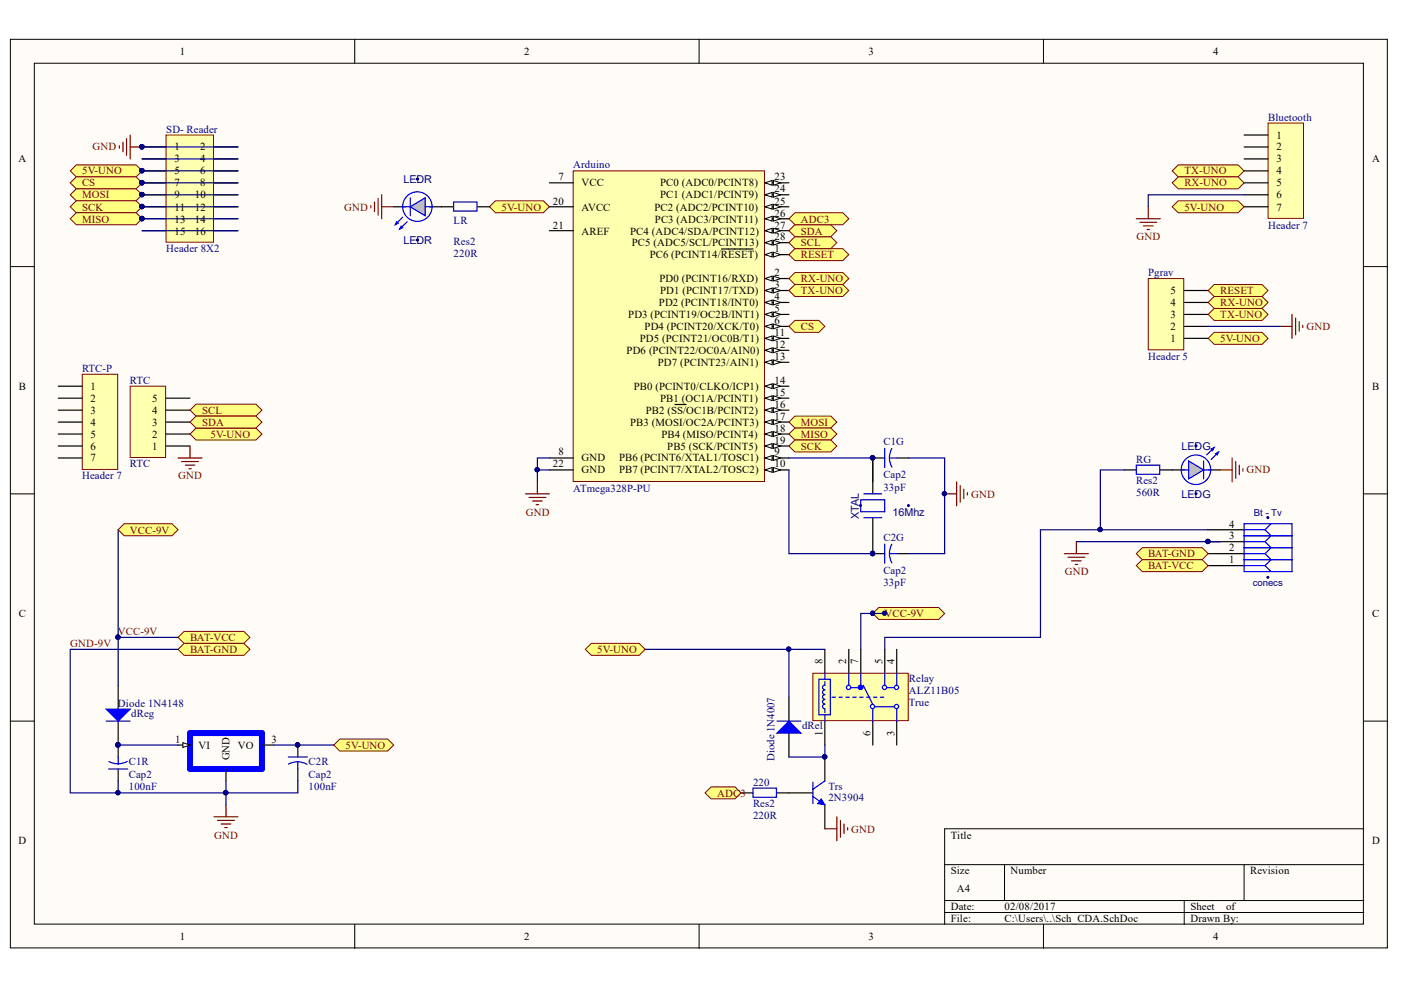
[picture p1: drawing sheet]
<svg xmlns="http://www.w3.org/2000/svg" width="297mm" height="210mm" viewBox="0 0 297 210" stroke-linecap="round" stroke-linejoin="round" font-family="sans-serif">
<g fill="#fffcf8" stroke="#000" stroke-width=".21">
<path d="M2.2 8.3h291.9v192.7h-291.9z"/>
<path d="M7.3 13.4h281.8v182.5h-281.8z"/>
</g>
<g fill="none" stroke="#000" stroke-width=".21">
<path d="M75.2 8.3v5.1M148.2 8.3v5.1M221.2 8.3v5.1M2.2 56.5h5.1M289.2 56.5h5M2.2 104.7h5.1M289.2 104.7h5M2.2 152.9h5.1M289.2 152.9h5M289.2 175.7h-88.9v20.3M75.2 196v5.1M148.2 196v5.1"/>
<path d="M200.3 183.3h88.9M200.3 190.9h88.9M200.3 193.5h88.9M213 183.3v7.6M221.2 196v5.1M251.1 190.9v5.1M263.8 183.3v7.6"/>
</g>
<path d="M167.3 147.8v5.1M167.3 155.4v5.1M157.1 168.1h2.6M164.7 168.1h7.6M174.9 160.5v5.1M174.9 170.6v5.1" fill="none" stroke="#000" stroke-width=".25"/>
<circle cx="174.8" cy="160.5" r=".46" fill="#000080" stroke="#000080" stroke-width=".21"/>
<path d="M164.7 152.9h5.1M159.7 167.1h4.9v1.9h-4.9zM172.3 168.9l2.6 1.7M172.3 165.8v4.6M174.9 165.6l-2.6 1.8" fill="none" stroke="#00f" stroke-width=".25"/>
<path d="M174.1 169.4l.8 1.2-1.5-.2z" fill="#00f" stroke="#00f" stroke-width=".21"/>
<path d="M164.7 155.4l2.6-2.5 2.5 2.5z" fill="#00f" stroke="#00f" stroke-width=".25"/>
<path d="M174.9 158v2.5h-7.6" fill="none" stroke="#000080" stroke-width=".25"/>
<g fill="#ffff80" stroke="#800000" stroke-width=".21">
<path d="M124.1 137.7l1.3-1.3h10.1l1.3 1.3-1.3 1.2h-10.1z" fill-rule="evenodd"/>
<path d="M149.5 168.1l1.3-1.3h5l1.3 1.3-1.3 1.3h-5z" fill-rule="evenodd"/>
</g>
<path d="M27.6 81.9h7.5v15.1h-7.5z" fill="#ffffb0" stroke="#800000" stroke-width=".21"/>
<path d="M35.2 94.6h5.1M35.2 92h5.1M35.2 89.5h5.1M35.2 87h5.1M35.2 84.4h5.1" fill="none" stroke="#000" stroke-width=".25"/>
<path d="M17.4 79.3h7.6v20.2h-7.6z" fill="#ffffb0" stroke="#800000" stroke-width=".21"/>
<path d="M12.4 81.9h5M12.4 84.4h5M12.4 87h5M12.4 89.5h5M12.4 92h5M12.4 94.6h5M12.4 97.1h5" fill="none" stroke="#000" stroke-width=".25"/>
<path d="M40.3 92l1.3-1.2h12.7l1.2 1.2-1.2 1.3h-12.7z" fill-rule="evenodd" fill="#ffff80" stroke="#800000" stroke-width=".21"/>
<path d="M121.5 36.2h40.6v65.9h-40.6z" fill="#ffffb0" stroke="#800000" stroke-width=".21"/>
<path d="M162.2 54h5.1" fill="none" stroke="#000" stroke-width=".25"/>
<g fill="#fffcf8" stroke="#000" stroke-width=".21">
<path d="M162.2 54l1.5-.5v1z"/>
<path d="M164 53.5l1.5 .5-1.5 .5z"/>
</g>
<path d="M153 52.8h6.7M162.2 59.1h5.1" fill="none" stroke="#000" stroke-width=".25"/>
<g fill="#fffcf8" stroke="#000" stroke-width=".21">
<path d="M162.2 59.1l1.5-.5v1z"/>
<path d="M164 58.6l1.5 .5-1.5 .5z"/>
</g>
<path d="M162.2 61.6h5.1" fill="none" stroke="#000" stroke-width=".25"/>
<g fill="#fffcf8" stroke="#000" stroke-width=".21">
<path d="M162.2 61.6l1.5-.5v1z"/>
<path d="M164 61.1l1.5 .5-1.5 .5z"/>
</g>
<path d="M162.2 64.1h5.1" fill="none" stroke="#000" stroke-width=".25"/>
<g fill="#fffcf8" stroke="#000" stroke-width=".21">
<path d="M162.2 64.1l1.5-.5v1z"/>
<path d="M164 63.6l1.5 .5-1.5 .5z"/>
</g>
<path d="M162.2 66.7h5.1" fill="none" stroke="#000" stroke-width=".25"/>
<g fill="#fffcf8" stroke="#000" stroke-width=".21">
<path d="M162.2 66.7l1.5-.5v1z"/>
<path d="M164 66.2l1.5 .5-1.5 .5z"/>
</g>
<path d="M162.2 69.2h5.1" fill="none" stroke="#000" stroke-width=".25"/>
<g fill="#fffcf8" stroke="#000" stroke-width=".21">
<path d="M162.2 69.2l1.5-.5v1z"/>
<path d="M164 68.7l1.5 .5-1.5 .5z"/>
</g>
<path d="M116.5 38.8h5.1M116.5 97.1h5.1M162.2 97.1h5.1" fill="none" stroke="#000" stroke-width=".25"/>
<g fill="#fffcf8" stroke="#000" stroke-width=".21">
<path d="M162.2 97.1l1.5-.5v1z"/>
<path d="M164 96.6l1.5 .5-1.5 .5z"/>
</g>
<path d="M162.2 99.6h5.1" fill="none" stroke="#000" stroke-width=".25"/>
<g fill="#fffcf8" stroke="#000" stroke-width=".21">
<path d="M162.2 99.6l1.5-.5v1z"/>
<path d="M164 99.1l1.5 .5-1.5 .5z"/>
</g>
<path d="M162.2 71.7h5.1" fill="none" stroke="#000" stroke-width=".25"/>
<g fill="#fffcf8" stroke="#000" stroke-width=".21">
<path d="M162.2 71.7l1.5-.5v1z"/>
<path d="M164 71.2l1.5 .5-1.5 .5z"/>
</g>
<path d="M162.2 74.3h5.1" fill="none" stroke="#000" stroke-width=".25"/>
<g fill="#fffcf8" stroke="#000" stroke-width=".21">
<path d="M162.2 74.3l1.5-.5v1z"/>
<path d="M164 73.8l1.5 .5-1.5 .5z"/>
</g>
<path d="M162.2 76.8h5.1" fill="none" stroke="#000" stroke-width=".25"/>
<g fill="#fffcf8" stroke="#000" stroke-width=".21">
<path d="M162.2 76.8l1.5-.5v1z"/>
<path d="M164 76.3l1.5 .5-1.5 .5z"/>
</g>
<path d="M162.2 81.9h5.1" fill="none" stroke="#000" stroke-width=".25"/>
<g fill="#fffcf8" stroke="#000" stroke-width=".21">
<path d="M162.2 81.9l1.5-.5v1z"/>
<path d="M164 81.4l1.5 .5-1.5 .5z"/>
</g>
<path d="M162.2 84.4h5.1" fill="none" stroke="#000" stroke-width=".25"/>
<g fill="#fffcf8" stroke="#000" stroke-width=".21">
<path d="M162.2 84.4l1.5-.5v1z"/>
<path d="M164 83.9l1.5 .5-1.5 .5z"/>
</g>
<path d="M162.2 87h5.1" fill="none" stroke="#000" stroke-width=".25"/>
<g fill="#fffcf8" stroke="#000" stroke-width=".21">
<path d="M162.2 87l1.5-.6v1.1z"/>
<path d="M164 86.4l1.5 .6-1.5 .5z"/>
</g>
<path d="M143.1 85.8h2.4M162.2 89.5h5.1" fill="none" stroke="#000" stroke-width=".25"/>
<g fill="#fffcf8" stroke="#000" stroke-width=".21">
<path d="M162.2 89.5l1.5-.5v1z"/>
<path d="M164 89l1.5 .5-1.5 .5z"/>
</g>
<path d="M162.2 92h5.1" fill="none" stroke="#000" stroke-width=".25"/>
<g fill="#fffcf8" stroke="#000" stroke-width=".21">
<path d="M162.2 92l1.5-.5v1z"/>
<path d="M164 91.5l1.5 .5-1.5 .5z"/>
</g>
<path d="M162.2 94.6h5.1" fill="none" stroke="#000" stroke-width=".25"/>
<g fill="#fffcf8" stroke="#000" stroke-width=".21">
<path d="M162.2 94.6l1.5-.5v1z"/>
<path d="M164 94.1l1.5 .5-1.5 .5z"/>
</g>
<path d="M162.2 38.8h5.1M116.5 43.8h5.1M116.5 48.9h5.1M116.5 99.6h5.1" fill="none" stroke="#000" stroke-width=".25"/>
<g fill="#fffcf8" stroke="#000" stroke-width=".21">
<path d="M162.2 38.8l1.5-.5v1z"/>
<path d="M164 38.3l1.5 .5-1.5 .5z"/>
</g>
<path d="M162.2 41.3h5.1" fill="none" stroke="#000" stroke-width=".25"/>
<g fill="#fffcf8" stroke="#000" stroke-width=".21">
<path d="M162.2 41.3l1.5-.5v1z"/>
<path d="M164 40.8l1.5 .5-1.5 .5z"/>
</g>
<path d="M162.2 43.8h5.1" fill="none" stroke="#000" stroke-width=".25"/>
<g fill="#fffcf8" stroke="#000" stroke-width=".21">
<path d="M162.2 43.8l1.5-.5v1z"/>
<path d="M164 43.3l1.5 .5-1.5 .5z"/>
</g>
<path d="M162.2 46.4h5.1" fill="none" stroke="#000" stroke-width=".25"/>
<g fill="#fffcf8" stroke="#000" stroke-width=".21">
<path d="M162.2 46.4l1.5-.5v1z"/>
<path d="M164 45.9l1.5 .5-1.5 .5z"/>
</g>
<path d="M162.2 48.9h5.1" fill="none" stroke="#000" stroke-width=".25"/>
<g fill="#fffcf8" stroke="#000" stroke-width=".21">
<path d="M162.2 48.9l1.5-.5v1z"/>
<path d="M164 48.4l1.5 .5-1.5 .5z"/>
</g>
<path d="M162.2 51.5h5.1" fill="none" stroke="#000" stroke-width=".25"/>
<g fill="#fffcf8" stroke="#000" stroke-width=".21">
<path d="M162.2 51.5l1.5-.6v1.1z"/>
<path d="M164 50.9l1.5 .6-1.5 .5z"/>
</g>
<path d="M25.1 145.3v5.1M25.1 152.9v5.1" fill="none" stroke="#000" stroke-width=".25"/>
<circle cx="25" cy="157.9" r=".46" fill="#000080" stroke="#000080" stroke-width=".21"/>
<path d="M22.5 150.4h5.1l-2.5 2.5z" fill="#00f" stroke="#00f" stroke-width=".25"/>
<path d="M22.5 152.9h5.1" fill="none" stroke="#00f" stroke-width=".25"/>
<path d="M45.4 173.2h5M46.1 173.9h3.6M46.9 174.7h2M47.7 175.5h.5M47.9 170.6v2.6" fill="none" stroke="#800000" stroke-width=".25"/>
<path d="M243.5 59.1h7.5v15.1h-7.5z" fill="#ffffb0" stroke="#800000" stroke-width=".21"/>
<path d="M251.1 71.7h5.1M251.1 69.2h5.1M251.1 66.7h5.1M251.1 64.1h5.1M251.1 61.6h5.1" fill="none" stroke="#000" stroke-width=".25"/>
<g fill="#ffff80" stroke="#800000" stroke-width=".21">
<path d="M70.8 158l1.2-1.3h10.2l1.3 1.3-1.3 1.2h-10.2z" fill-rule="evenodd"/>
<path d="M103.8 43.8l1.2-1.2h10.2l1.3 1.2-1.3 1.3h-10.2z" fill-rule="evenodd"/>
<path d="M256.2 61.6l1.2-1.3h10.2l1.3 1.3-1.3 1.3h-10.2z" fill-rule="evenodd"/>
<path d="M256.2 66.7l1.2-1.3h10.2l1.3 1.3-1.3 1.2h-10.2z" fill-rule="evenodd"/>
<path d="M256.2 64.1l1.2-1.2h10.2l1.3 1.2-1.3 1.3h-10.2z" fill-rule="evenodd"/>
<path d="M256.2 71.7l1.2-1.2h10.2l1.3 1.2-1.3 1.3h-10.2z" fill-rule="evenodd"/>
<path d="M167.3 54l1.2-1.3h10.2l1.3 1.3-1.3 1.3h-10.2z" fill-rule="evenodd"/>
<path d="M167.3 59.1l1.2-1.3h10.2l1.3 1.3-1.3 1.2h-10.2z" fill-rule="evenodd"/>
<path d="M167.3 61.6l1.2-1.3h10.2l1.3 1.3-1.3 1.3h-10.2z" fill-rule="evenodd"/>
<path d="M40.3 87l1.3-1.3h12.7l1.2 1.3-1.2 1.2h-12.7z" fill-rule="evenodd"/>
<path d="M40.3 89.5l1.3-1.3h12.7l1.2 1.3-1.2 1.3h-12.7z" fill-rule="evenodd"/>
<path d="M167.3 51.5l1.2-1.3h7.7l1.2 1.3-1.2 1.2h-7.7z" fill-rule="evenodd"/>
<path d="M167.3 48.9l1.2-1.3h7.7l1.2 1.3-1.2 1.3h-7.7z" fill-rule="evenodd"/>
<path d="M14.9 36.2l1.3-1.2h12.7l1.2 1.2-1.2 1.3h-12.7z" fill-rule="evenodd"/>
</g>
<circle cx="30.1" cy="36.2" r=".46" fill="#000080" stroke="#000080" stroke-width=".21"/>
<path d="M14.9 38.8l1.3-1.3h12.7l1.2 1.3-1.2 1.2h-12.7z" fill-rule="evenodd" fill="#ffff80" stroke="#800000" stroke-width=".21"/>
<circle cx="30.1" cy="38.7" r=".46" fill="#000080" stroke="#000080" stroke-width=".21"/>
<path d="M14.9 41.3l1.3-1.3h12.7l1.2 1.3-1.2 1.3h-12.7z" fill-rule="evenodd" fill="#ffff80" stroke="#800000" stroke-width=".21"/>
<circle cx="30.1" cy="41.3" r=".46" fill="#000080" stroke="#000080" stroke-width=".21"/>
<path d="M14.9 43.8l1.3-1.2h12.7l1.2 1.2-1.2 1.3h-12.7z" fill-rule="evenodd" fill="#ffff80" stroke="#800000" stroke-width=".21"/>
<circle cx="30.1" cy="43.8" r=".46" fill="#000080" stroke="#000080" stroke-width=".21"/>
<path d="M14.9 46.4l1.3-1.3h12.7l1.2 1.3-1.2 1.2h-12.7z" fill-rule="evenodd" fill="#ffff80" stroke="#800000" stroke-width=".21"/>
<circle cx="30.1" cy="46.3" r=".46" fill="#000080" stroke="#000080" stroke-width=".21"/>
<g fill="#ffff80" stroke="#800000" stroke-width=".21">
<path d="M167.3 69.2l1.2-1.3h5.1l1.3 1.3-1.3 1.3h-5.1z" fill-rule="evenodd"/>
<path d="M167.3 89.5l1.2-1.3h7.7l1.2 1.3-1.2 1.3h-7.7z" fill-rule="evenodd"/>
<path d="M167.3 92l1.2-1.2h7.7l1.2 1.2-1.2 1.3h-7.7z" fill-rule="evenodd"/>
<path d="M167.3 94.6l1.2-1.3h7.7l1.2 1.3-1.2 1.2h-7.7z" fill-rule="evenodd"/>
</g>
<path d="M268.9 26.1h7.5v20.2h-7.5z" fill="#ffffb0" stroke="#800000" stroke-width=".21"/>
<path d="M263.8 28.6h5.1M263.8 31.2h5.1M263.8 33.7h5.1M263.8 36.2h5.1M263.8 38.8h5.1M263.8 41.3h5.1M263.8 43.8h5.1" fill="none" stroke="#000" stroke-width=".25"/>
<g fill="#ffff80" stroke="#800000" stroke-width=".21">
<path d="M248.5 43.8l1.3-1.2h12.7l1.3 1.2-1.3 1.3h-12.7z" fill-rule="evenodd"/>
<path d="M248.5 36.2l1.3-1.2h12.7l1.3 1.2-1.3 1.3h-12.7z" fill-rule="evenodd"/>
<path d="M248.5 38.8l1.3-1.3h12.7l1.3 1.3-1.3 1.2h-12.7z" fill-rule="evenodd"/>
</g>
<path d="M167.3 97.1h17.7v5.1M167.3 99.6v17.8h17.7M192.7 97.1h7.6v20.3h-7.6" fill="none" stroke="#000080" stroke-width=".25"/>
<g fill="#000080" stroke="#000080" stroke-width=".21">
<circle cx="185" cy="97" r=".46"/>
<circle cx="200.2" cy="104.7" r=".46"/>
<circle cx="63.1" cy="157.9" r=".46"/>
<circle cx="25" cy="157.9" r=".46"/>
<circle cx="185" cy="117.4" r=".46"/>
<circle cx="192.6" cy="107.2" r=".21"/>
<circle cx="182.4" cy="107.2" r=".21"/>
</g>
<path d="M200.3 104.7h2.5M202.8 102.2v5M203.6 102.9v3.6M204.3 103.7v2M205.1 104.5v.5" fill="none" stroke="#800000" stroke-width=".25"/>
<path d="M187.6 97.1h-2.6v7.6M190.1 97.1h2.6M185 109.8v7.6h2.6M190.1 117.4h2.6M25.1 158v2.5M63.1 158v2.5M25.1 163v2.6M63.1 163v2.6" fill="none" stroke="#000" stroke-width=".25"/>
<g fill="none" stroke="#00f" stroke-width=".25">
<path d="M187.6 95.1v4M188.6 97.1l.2 1.2 .3 .8M188.6 97.1h1.5M189.1 95.1l-.3 .8-.2 1.2M182.5 106h5.1v2.5h-5.1zM183.1 104.7h3.9M183.1 109.8h3.9M187.6 115.4v4M188.6 117.4l.2 1.2 .3 .8M188.6 117.4h1.5M189.1 115.4l-.4 1.2-.1 .8M23 163h4.1"/>
<path d="M25.1 160.5v1.5M27 161.4a4 4 0 0 1-3.9 .1M61.1 160.5h4.1M63.1 161.5l.9 .1 1.1 .5M63.1 161.5l-1.2 .2-.7 .3M63.1 161.5v1.5"/>
</g>
<path d="M167.3 46.4l1.2-1.3h10.2l1.3 1.3-1.3 1.2h-10.2z" fill-rule="evenodd" fill="#ffff80" stroke="#800000" stroke-width=".21"/>
<path d="M40.3 155.4h15.2v7.6h-15.2z" fill="none" stroke="#00f" stroke-width="1.3"/>
<path d="M37.8 158h2.5M55.5 158h2.6M47.9 163v2.6" fill="none" stroke="#000" stroke-width=".25"/>
<path d="M38.8 157.5l1.5 .5-1.5 .5z" fill="#fffcf8" stroke="#000" stroke-width=".21"/>
<path d="M263.8 41.3h-20.3v2.5M25.1 112.3v22.8M25.1 158h12.7M58.1 158h12.7M25.1 165.6v2.5h38v-2.5M47.9 165.6v5" fill="none" stroke="#000080" stroke-width=".25"/>
<g fill="#000080" stroke="#000080" stroke-width=".21">
<circle cx="25" cy="157.9" r=".46"/>
<circle cx="63.1" cy="157.9" r=".46"/>
<circle cx="25" cy="135.1" r=".46"/>
<circle cx="30.1" cy="31.1" r=".46"/>
<circle cx="47.9" cy="168.1" r=".46"/>
<circle cx="25" cy="168.1" r=".46"/>
</g>
<g fill="none" stroke="#800000" stroke-width=".25">
<path d="M25.3 30.9v.5M26.1 30.1v2.1M26.8 29.4v3.5M27.6 28.6v5.1M27.6 31.2h2.5M240.9 46.4h5.1M241.7 47.1h3.5M242.4 47.9h2.1M243.2 48.7h.5M243.5 43.8v2.6M271.4 69.2h2.5M273.9 66.7v5"/>
<path d="M274.7 67.4v3.6M275.5 68.2v2M276.2 68.9v.6M37.8 97.1h5M38.5 97.9h3.6M39.3 98.6h2M40 99.4h.5M40.3 94.6v2.5M111.4 104.7h5.1M112.2 105.5h3.5M112.9 106.2h2.1M113.7 107h.5"/>
<path d="M113.9 102.2v2.5M174.9 175.7h2.5M177.4 173.2v5.1M178.2 173.9v3.6M179 174.7v2M179.7 175.5v.5"/>
</g>
<g fill="#ffff80" stroke="#800000" stroke-width=".21">
<path d="M25.1 112.3l1.2-1.3h10.2l1.3 1.3-1.3 1.3h-10.2z" fill-rule="evenodd"/>
<path d="M185 130.1l1.3-1.3h12.7l1.3 1.3-1.3 1.2h-12.7z" fill-rule="evenodd"/>
</g>
<circle cx="185" cy="130" r=".46" fill="#000080" stroke="#000080" stroke-width=".21"/>
<path d="M225.7 117.4h5.1M226.4 118.2h3.6M227.2 118.9h2M228 119.7h.5M228.2 114.9v2.5" fill="none" stroke="#800000" stroke-width=".25"/>
<path d="M172.3 142.8h20.3v10h-20.3z" fill="#ffffb0" stroke="#800000" stroke-width=".21"/>
<path d="M256.2 119.9h7.6M256.2 117.4h7.6M256.2 114.9h7.6M256.2 112.3h7.6M174.9 137.7v5.1M180 137.7v5.1M182.5 137.7v5.1M187.6 137.7v5.1M190.1 137.7v5.1M174.9 152.9v5.1M185 152.9v5.1M190.1 152.9v5.1" fill="none" stroke="#000" stroke-width=".25"/>
<g fill="none" stroke="#00f" stroke-width=".25">
<path d="M263.8 119.9h4.4M263.8 111h10.1v10.2h-10.1zM263.8 118.7h10.1M263.8 117.4h4.4M263.8 116.1h10.1M263.8 114.9h4.4M263.8 113.6h10.1M263.8 112.3h4.4M268.2 119.9l1.3 1.3M268.2 117.4l1.3 1.3-1.3 1.2M268.2 114.9l1.3 1.2-1.3 1.3M268.2 112.3l1.3 1.3-1.3 1.3"/>
<path d="M269.5 111l-1.3 1.3M173.6 144h2.5v7.6h-2.5zM174.9 146.3a.47 .47 0 0 0-.5 .5 .47 .47 0 0 0 .5 .4M174.9 147.3a.46 .46 0 0 0-.5 .5 .46 .46 0 0 0 .5 .4M174.9 148.3a.46 .46 0 0 0-.5 .5 .46 .46 0 0 0 .5 .4M174.9 149.3a.46 .46 0 0 0-.5 .5 .46 .46 0 0 0 .5 .5M174.9 144.5v.8a.46 .46 0 0 0-.5 .4 .46 .46 0 0 0 .5 .5M174.9 142.8v1.2M174.9 150.4v.7M174.9 151.6v1.3M180 142.8v2.5M180.5 145.8h1.5"/>
<path d="M182.5 142.8v2.5M183 145.3l2 4a.46 .46 0 0 0-.4 .7 .46 .46 0 0 0 .8 .1 .46 .46 0 0 0-.3-.7M185 150.4v2.5M185.6 149.9h4M187.6 142.8v2.5M188.1 145.8h1.5M190.1 142.8v2.5M190.1 150.4v2.5"/>
<circle cx="179.9" cy="145.7" r=".46"/>
<circle cx="182.4" cy="145.7" r=".46"/>
<circle cx="187.5" cy="145.7" r=".46"/>
<circle cx="190.1" cy="149.8" r=".46"/>
<circle cx="190.1" cy="145.7" r=".46"/>
</g>
<path d="M176.4 147.8h11.2" fill="none" stroke="#00f" stroke-width=".25" stroke-dasharray=".7 .7"/>
<circle cx="182.4" cy="145.7" r=".46" fill="#00f" stroke="#00f" stroke-width=".21"/>
<path d="M256.2 112.3h-35.6v22.8h-33v2.6M136.8 137.7h30.5M174.9 137.7h-7.6v10.1" fill="none" stroke="#000080" stroke-width=".25"/>
<g fill="#000080" stroke="#000080" stroke-width=".21">
<circle cx="167.2" cy="137.6" r=".46"/>
<circle cx="256.1" cy="114.8" r=".46"/>
<circle cx="268.8" cy="122.4" r=".2"/>
<circle cx="268.8" cy="109.7" r=".21"/>
<circle cx="233.2" cy="112.3" r=".46"/>
</g>
<g fill="#ffff80" stroke="#800000" stroke-width=".21">
<path d="M240.9 119.9l1.3-1.2h12.7l1.3 1.2-1.3 1.3h-12.7z" fill-rule="evenodd"/>
<path d="M240.9 117.4l1.3-1.3h12.7l1.3 1.3-1.3 1.3h-12.7z" fill-rule="evenodd"/>
</g>
<path d="M228.2 114.9h30.5" fill="none" stroke="#000080" stroke-width=".25"/>
<circle cx="256.1" cy="114.8" r=".46" fill="#000080" stroke="#000080" stroke-width=".21"/>
<g fill="#ffff80" stroke="#800000" stroke-width=".21">
<path d="M37.8 135.1l1.2-1.2h12.7l1.3 1.2-1.3 1.3h-12.7z" fill-rule="evenodd"/>
<path d="M37.8 137.7l1.2-1.3h12.7l1.3 1.3-1.3 1.2h-12.7z" fill-rule="evenodd"/>
</g>
<path d="M37.8 135.1h-12.7v10.2M37.8 137.7h-22.9v30.4h10.2" fill="none" stroke="#000080" stroke-width=".25"/>
<g fill="#000080" stroke="#000080" stroke-width=".21">
<circle cx="25" cy="135.1" r=".46"/>
<circle cx="25" cy="168.1" r=".46"/>
</g>
<path d="M248.5 99.6h2.6M256.2 99.6h2.5" fill="none" stroke="#000" stroke-width=".25"/>
<g fill="#c0c0c0" stroke="#00f" stroke-width=".25">
<path d="M257.7 96.2l.7-.4-.3 .7z"/>
<path d="M256.8 95.2l.6-.3-.3 .6z"/>
</g>
<path d="M255.2 97.7v3.8M257 95.3l-1.2 1.2M258 96.2l-1.2 1.2" fill="none" stroke="#00f" stroke-width=".25"/>
<path d="M252 97.7l3.2 1.9-3.2 1.9z" fill="#c0c0c0" stroke="#00f" stroke-width=".25"/>
<g fill="none" stroke="#00f" stroke-width=".25">
<path d="M250.4 99.6h1.6M255.2 99.6h1.6"/>
<circle cx="253.6" cy="99.6" r="3.1"/>
</g>
<g fill="#000080" stroke="#000080" stroke-width=".21">
<circle cx="253.6" cy="104.7" r=".2"/>
<circle cx="253.6" cy="94.5" r=".21"/>
</g>
<path d="M83.5 43.8h2.5M91.1 43.8h2.5" fill="none" stroke="#000" stroke-width=".25"/>
<g fill="#c0c0c0" stroke="#00f" stroke-width=".25">
<path d="M84.1 47l.3 .3-.6 .3z"/>
<path d="M85.1 48l.3 .3-.7 .3z"/>
</g>
<path d="M85.4 46l-1.2 1.2M86.3 47l-1.2 1.2M87 41.9v3.8" fill="none" stroke="#00f" stroke-width=".25"/>
<path d="M87 43.8l3.1-1.9v3.8z" fill="#c0c0c0" stroke="#00f" stroke-width=".25"/>
<g fill="none" stroke="#00f" stroke-width=".25">
<path d="M85.4 43.8h1.6M90.1 43.8h1.6M96.2 42.8h4.9v2h-4.9zM240.9 98.6h5v1.9h-5z"/>
<circle cx="88.5" cy="43.8" r="3.1"/>
</g>
<g fill="#000080" stroke="#000080" stroke-width=".21">
<circle cx="88.5" cy="38" r=".2"/>
<circle cx="88.5" cy="50.9" r=".2"/>
<circle cx="233.2" cy="112.3" r=".46"/>
</g>
<path d="M93.6 43.8h2.6M101.2 43.8h2.6M238.4 99.6h2.5M246 99.6h2.5" fill="none" stroke="#000" stroke-width=".25"/>
<path d="M238.4 99.6h-5.1v12.7" fill="none" stroke="#000080" stroke-width=".25"/>
<path d="M78.6 43.6v.5M79.4 42.8v2.1M80.2 42.1v3.5M80.9 41.3v5.1M80.9 43.8h2.6M258.7 99.6h2.5M261.2 97.1v5.1M262 97.9v3.5M262.8 98.6v2.1M263.5 99.4v.5" fill="none" stroke="#800000" stroke-width=".25"/>
<path d="M35.2 28.6h10.1v22.7h-10.1z" fill="#ffffb0" stroke="#800000" stroke-width=".21"/>
<g fill="none" stroke="#000" stroke-width=".25">
<path d="M30.1 31.2h5.1M30.1 33.7h5.1M30.1 36.2h5.1M30.1 38.8h5.1M45.4 31.2h5M45.4 33.7h5M45.4 36.2h5M45.4 38.8h5M30.1 41.3h5.1M30.1 43.8h5.1M30.1 46.4h5.1M30.1 48.9h5.1"/>
<path d="M45.4 41.3h5M45.4 43.8h5M45.4 46.4h5M45.4 48.9h5"/>
</g>
<g fill="#000080" stroke="#000080" stroke-width=".21">
<circle cx="30.1" cy="31.1" r=".46"/>
<circle cx="30.1" cy="36.2" r=".46"/>
<circle cx="30.1" cy="38.7" r=".46"/>
<circle cx="30.1" cy="41.3" r=".46"/>
<circle cx="30.1" cy="43.8" r=".46"/>
<circle cx="30.1" cy="46.3" r=".46"/>
<circle cx="113.9" cy="99.6" r=".46"/>
<circle cx="185" cy="130" r=".46"/>
<circle cx="187.5" cy="130" r=".46"/>
</g>
<path d="M30.1 31.2h20.3M30.1 33.7h20.3M30.1 36.2h20.3M30.1 38.8h20.3M30.1 41.3h20.3M30.1 43.8h20.3M30.1 48.9h20.3M30.1 46.4h20.3M256.2 69.2h15.2M113.9 99.6h2.6M116.5 97.1h-2.6v5.1M187.6 130.1h-5.1v7.6" fill="none" stroke="#000080" stroke-width=".25"/>
<g font-size="2.3">
<text x="38.1" y="11.6">1</text>
<text x="111.1" y="11.6">2</text>
<text x="184.2" y="11.6">3</text>
<text x="257.2" y="11.6">4</text>
<text x="270.6" y="29.4">1</text>
<text x="3.9" y="34.4">A</text>
<text x="37" y="31.9">1</text>
<text x="37" y="34.4">3</text>
<text x="42.4" y="31.9">2</text>
<text x="42.4" y="34.4">4</text>
<text x="270.6" y="31.9">2</text>
<text x="270.6" y="34.4">3</text>
<text x="290.9" y="34.4">A</text>
<text x="37" y="37">5</text>
<text x="37" y="39.5">7</text>
<text x="42.4" y="37">6</text>
<text x="42.4" y="39.5">8</text>
<text x="118.4" y="38.2">7</text>
<text x="123.3" y="39.5">VCC</text>
<text x="140" y="39.5">PC0 (ADC0/PCINT8)</text>
<text x="164.2" y="38.2">23</text>
<text x="164.2" y="40.8">24</text>
<text x="270.6" y="37">4</text>
<text x="270.6" y="39.5">5</text>
<text x="37" y="42">9</text>
<text x="37" y="44.7">11</text>
<text x="37" y="47.2">13</text>
<text x="41.3" y="42">10</text>
<text x="41.3" y="44.7">12</text>
<text x="41.3" y="47.2">14</text>
<text x="117.2" y="43.4">20</text>
<text x="123.3" y="44.7">AVCC</text>
<text x="138.8" y="44.7">PC2 (ADC2/PCINT10)</text>
<text x="138.9" y="47.2">PC3 (ADC3/PCINT11)</text>
<text x="140" y="42">PC1 (ADC1/PCINT9)</text>
<text x="164.2" y="43.4">25</text>
<text x="164.2" y="45.9">26</text>
<text x="270.6" y="42">6</text>
<text x="270.6" y="44.7">7</text>
<text x="37" y="49.7">15</text>
<text x="41.3" y="49.7">16</text>
<text x="117.2" y="48.5">21</text>
<text x="123.3" y="49.7">AREF</text>
<text x="133.6" y="49.7">PC4 (ADC4/SDA/PCINT12)</text>
<text x="134" y="52.3">PC5 (ADC5/SCL/PCINT13)</text>
<text x="164.2" y="53.5">1</text>
<text x="164.2" y="48.5">27</text>
<text x="164.2" y="51">28</text>
<text x="137.8" y="54.8">PC6 (PCINT14/RESET)</text>
<text x="139.8" y="59.8">PD0 (PCINT16/RXD)</text>
<text x="164.2" y="58.6">2</text>
<text x="139.7" y="64.9">PD2 (PCINT18/INT0)</text>
<text x="140" y="62.4">PD1 (PCINT17/TXD)</text>
<text x="164.2" y="61.1">3</text>
<text x="164.2" y="63.6">4</text>
<text x="248.1" y="64.9">4</text>
<text x="248.1" y="62.4">5</text>
<text x="133.2" y="67.4">PD3 (PCINT19/OC2B/INT1)</text>
<text x="136.7" y="70">PD4 (PCINT20/XCK/T0)</text>
<text x="164.2" y="66.2">5</text>
<text x="164.2" y="68.7">6</text>
<text x="164.2" y="71.2">11</text>
<text x="248.1" y="70">2</text>
<text x="248.1" y="67.4">3</text>
<text x="132.9" y="75">PD6 (PCINT22/OC0A/AIN0)</text>
<text x="135.7" y="72.5">PD5 (PCINT21/OC0B/T1)</text>
<text x="139.5" y="77.6">PD7 (PCINT23/AIN1)</text>
<text x="164.2" y="73.8">12</text>
<text x="164.2" y="76.3">13</text>
<text x="248.1" y="72.5">1</text>
<text x="4" y="82.6">B</text>
<text x="19.2" y="82.6">1</text>
<text x="134.4" y="82.6">PB0 (PCINT0/CLKO/ICP1)</text>
<text x="164.2" y="81.4">14</text>
<text x="164.2" y="83.9">15</text>
<text x="290.9" y="82.6">B</text>
<text x="19.2" y="85.2">2</text>
<text x="19.2" y="87.7">3</text>
<text x="32.3" y="87.7">4</text>
<text x="32.3" y="85.2">5</text>
<text x="136.9" y="87.7">PB2 (SS/OC1B/PCINT2)</text>
<text x="140" y="85.2">PB1 (OC1A/PCINT1)</text>
<text x="164.2" y="86.4">16</text>
<text x="164.2" y="89">17</text>
<text x="19.2" y="90.2">4</text>
<text x="19.2" y="92.8">5</text>
<text x="19.2" y="95.3">6</text>
<text x="32.3" y="95.3">1</text>
<text x="32.3" y="92.8">2</text>
<text x="32.3" y="90.2">3</text>
<text x="133.6" y="90.2">PB3 (MOSI/OC2A/PCINT3)</text>
<text x="140.2" y="92.8">PB4 (MISO/PCINT4)</text>
<text x="141.5" y="95.3">PB5 (SCK/PCINT5)</text>
<text x="164.2" y="91.5">18</text>
<text x="164.2" y="94">19</text>
<text x="19.2" y="97.8">7</text>
<text x="117.2" y="99.1">22</text>
<text x="118.4" y="96.6">8</text>
<text x="123.3" y="97.8">GND</text>
<text x="123.3" y="100.4">GND</text>
<text x="131.3" y="97.8">PB6 (PCINT6/XTAL1/TOSC1)</text>
<text x="131.3" y="100.4">PB7 (PCINT7/XTAL2/TOSC2)</text>
<text x="164.2" y="96.6">9</text>
<text x="164.2" y="99.1">10</text>
<text x="260.6" y="111.9">4</text>
<text x="260.6" y="119.4">1</text>
<text x="260.6" y="116.9">2</text>
<text x="260.6" y="114.4">3</text>
<text x="4" y="130.8">C</text>
<text x="290.9" y="130.8">C</text>
<text x="174.4" y="140.7" transform="rotate(-90 174.4 140.7)">8</text>
<text x="179.4" y="140.7" transform="rotate(-90 179.4 140.7)">2</text>
<text x="182" y="140.7" transform="rotate(-90 182 140.7)">7</text>
<text x="187.1" y="140.7" transform="rotate(-90 187.1 140.7)">5</text>
<text x="189.7" y="140.7" transform="rotate(-90 189.7 140.7)">4</text>
<text x="37.1" y="157.4">1</text>
<text x="42.1" y="158.7">VI</text>
<text x="48.7" y="161.2" transform="rotate(-90 48.7 161.2)">GND</text>
<text x="50.5" y="158.7">VO</text>
<text x="57.6" y="157.4">3</text>
<text x="174.4" y="156.1" transform="rotate(-90 174.4 156.1)">1</text>
<text x="184.6" y="156.1" transform="rotate(-90 184.6 156.1)">6</text>
<text x="189.7" y="156.1" transform="rotate(-90 189.7 156.1)">3</text>
<text x="3.9" y="179">D</text>
<text x="201.6" y="177.8">Title</text>
<text x="290.9" y="179">D</text>
<text x="201.6" y="185.4">Size</text>
<text x="214.3" y="185.4">Number</text>
<text x="265.1" y="185.4">Revision</text>
<text x="202.8" y="189.2">A4</text>
<text x="201.6" y="193">Date:</text>
<text x="201.6" y="195.5">File:</text>
<text x="213" y="193">02/08/2017</text>
<text x="213" y="195.5">C:\Users\..\Sch_CDA.SchDoc</text>
<text x="252.4" y="193">Sheet</text>
<text x="252.4" y="195.5">Drawn By:</text>
<text x="259.9" y="193">of</text>
<text x="38.1" y="199.3">1</text>
<text x="111.1" y="199.3">2</text>
<text x="184.2" y="199.3">3</text>
<text x="257.2" y="199.3">4</text>
</g>
<g font-size="2.3" fill="#000080">
<text x="35.2" y="28.1">SD- Reader</text>
<text x="268.9" y="25.6">Bluetooth</text>
<text x="121.5" y="35.7">Arduino</text>
<text x="85.5" y="38.8">LEDR</text>
<text x="96.2" y="47.4">LR</text>
<text x="35.2" y="53.5">Header 8X2</text>
<text x="85.5" y="51.7">LEDR</text>
<text x="96.2" y="52">Res2</text>
<text x="268.9" y="48.5">Header 7</text>
<text x="96.2" y="54.5">220R</text>
<text x="243.4" y="58.6">Pgrav</text>
<text x="243.4" y="76.3">Header 5</text>
<text x="17.4" y="78.8">RTC-P</text>
<text x="27.6" y="81.4">RTC</text>
<text x="187.3" y="94.3">C1G</text>
<text x="250.5" y="95.4">LEDG</text>
<text x="17.4" y="101.6">Header 7</text>
<text x="27.6" y="99.1">RTC</text>
<text x="187.3" y="101.4">Cap2</text>
<text x="240.9" y="98.1">RG</text>
<text x="121.5" y="104.3">ATmega328P-PU</text>
<text x="187.3" y="104">33pF</text>
<text x="240.9" y="105.3">560R</text>
<text x="240.9" y="102.6">Res2</text>
<text x="250.5" y="105.5">LEDG</text>
<text x="182.1" y="110.1" transform="rotate(-90 182.1 110.1)">XTAL</text>
<text x="189.2" y="109.3">16Mhz</text>
<text x="187.3" y="114.6">C2G</text>
<text x="187.3" y="124.3">33pF</text>
<text x="187.3" y="121.7">Cap2</text>
<text x="25" y="149.8">Diode 1N4148</text>
<text x="192.7" y="149.6">True</text>
<text x="192.7" y="144.5">Relay</text>
<text x="192.7" y="147.1">ALZ11B05</text>
<text x="27.8" y="152.1">dReg</text>
<text x="170.1" y="154.7">dRel</text>
<text x="164.2" y="161.4" transform="rotate(-90 164.2 161.4)">Diode 1N4007</text>
<text x="27.3" y="167.4">100nF</text>
<text x="27.3" y="162.2">C1R</text>
<text x="27.3" y="164.9">Cap2</text>
<text x="65.4" y="167.4">100nF</text>
<text x="65.4" y="162.2">C2R</text>
<text x="65.4" y="164.9">Cap2</text>
<text x="159.7" y="166.6">220</text>
<text x="175.6" y="167.4">Trs</text>
<text x="159.7" y="173.7">220R</text>
<text x="159.7" y="171.2">Res2</text>
<text x="175.6" y="169.9">2N3904</text>
</g>
<g font-size="2.3" fill="#800000">
<text x="19.6" y="31.9">GND</text>
<text x="17.4" y="37">5V-UNO</text>
<text x="17.4" y="39.5">CS</text>
<text x="251.1" y="37">TX-UNO</text>
<text x="251.1" y="39.5">RX-UNO</text>
<text x="17.4" y="42">MOSI</text>
<text x="17.4" y="44.7">SCK</text>
<text x="17.4" y="47.2">MISO</text>
<text x="72.9" y="44.7">GND</text>
<text x="106.3" y="44.7">5V-UNO</text>
<text x="169.8" y="47.2">ADC3</text>
<text x="251.1" y="44.7">5V-UNO</text>
<text x="169.8" y="52.3">SCL</text>
<text x="169.8" y="49.7">SDA</text>
<text x="241" y="51">GND</text>
<text x="169.8" y="54.8">RESET</text>
<text x="169.8" y="59.8">RX-UNO</text>
<text x="169.8" y="62.4">TX-UNO</text>
<text x="258.7" y="62.4">RESET</text>
<text x="258.7" y="64.9">RX-UNO</text>
<text x="169.8" y="70">CS</text>
<text x="258.7" y="67.4">TX-UNO</text>
<text x="277" y="70">GND</text>
<text x="258.7" y="72.5">5V-UNO</text>
<text x="42.9" y="87.7">SCL</text>
<text x="42.9" y="90.2">SDA</text>
<text x="44.6" y="92.8">5V-UNO</text>
<text x="169.8" y="90.2">MOSI</text>
<text x="169.8" y="92.8">MISO</text>
<text x="169.8" y="95.3">SCK</text>
<text x="37.8" y="101.6">GND</text>
<text x="264.3" y="100.4">GND</text>
<text x="205.9" y="105.5">GND</text>
<text x="27.6" y="113.1">VCC-9V</text>
<text x="111.5" y="109.3">GND</text>
<text x="243.4" y="118.2">BAT-GND</text>
<text x="225.8" y="122">GND</text>
<text x="243.4" y="120.7">BAT-VCC</text>
<text x="187.5" y="130.8">VCC-9V</text>
<text x="14.9" y="137.2">GND-9V</text>
<text x="25" y="134.6">VCC-9V</text>
<text x="40.3" y="135.9">BAT-VCC</text>
<text x="40.3" y="138.4">BAT-GND</text>
<text x="126.6" y="138.4">5V-UNO</text>
<text x="73.3" y="158.7">5V-UNO</text>
<text x="152" y="168.9">ADC3</text>
<text x="45.4" y="177.8">GND</text>
<text x="180.4" y="176.5">GND</text>
</g>
<g font-size="2" fill="#000080">
<text x="265.8" y="109.3">Bt - Tv</text>
<text x="265.6" y="124.3">conecs</text>
</g>
</svg>
